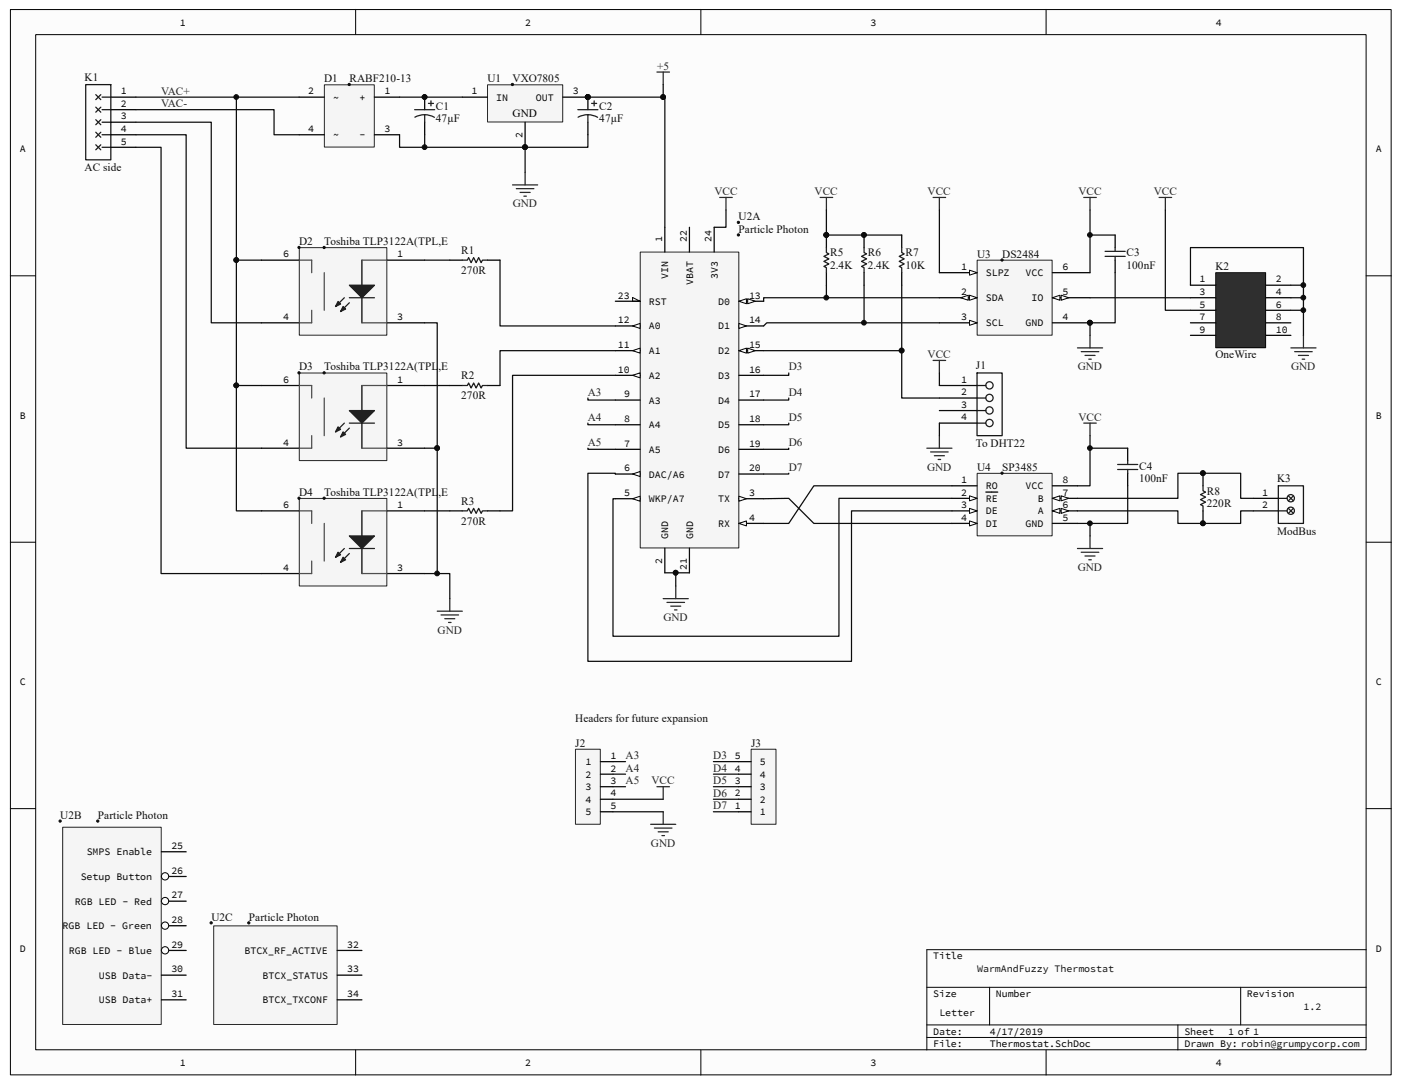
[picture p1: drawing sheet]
<svg xmlns="http://www.w3.org/2000/svg" width="279mm" height="216mm" viewBox="0 0 279 216" stroke-linecap="round" stroke-linejoin="round" font-family="sans-serif">
<path d="M2.1 1.9h275.1v212.2h-275.1z" fill="#fcfcfc"/>
<path d="M2.1 1.9h275.1v212.2h-275.1z" fill="none" stroke="#000" stroke-width=".2"/>
<path d="M7.2 6.9h265v202.2h-265z" fill="#fcfcfc"/>
<g fill="none" stroke="#000" stroke-width=".2">
<path d="M7.1 6.9h265.1v202.2h-265.1zM70.9 1.9v5M139.7 1.9v5M208.5 1.9v5M2.1 54.9h5M272.3 54.9h5M2.1 108h5M272.3 108h5M2.1 161.1h5M272.3 161.1h5M184.7 196.6h87.6M197.2 196.6v7.5"/>
<path d="M247.3 196.6v7.5M272.3 189.2h-87.6v19.9M70.9 209.1v5M139.7 209.1v5M184.7 204.1h87.6M184.7 206.6h87.6M208.5 209.1v5M234.7 204.1v5"/>
</g>
<path d="M127.6 50.2h19.6v58.9h-19.6z" fill="#f5f5f5"/>
<path d="M127.6 50.2h19.6v58.9h-19.6z" fill="none" stroke="#262626" stroke-width=".2"/>
<path d="M132.5 45.3v4.9M147.3 99.3h4.9M132.5 109.2v4.9" fill="none" stroke="#000" stroke-width=".25"/>
<path d="M147.3 98.8l1.5 .5-1.5 .5z" fill="#fcfcfc" stroke="#000" stroke-width=".2"/>
<path d="M147.3 104.2h4.9" fill="none" stroke="#000" stroke-width=".25"/>
<path d="M147.3 104.2l1.5-.4v.9z" fill="#fcfcfc" stroke="#000" stroke-width=".2"/>
<path d="M122.6 99.3h5" fill="none" stroke="#000" stroke-width=".25"/>
<path d="M126.1 99.3l1.5-.5v1z" fill="#fcfcfc" stroke="#000" stroke-width=".2"/>
<path d="M122.6 94.4h5" fill="none" stroke="#000" stroke-width=".25"/>
<path d="M126.1 94.4l1.5-.5v1z" fill="#fcfcfc" stroke="#000" stroke-width=".2"/>
<path d="M122.6 79.7h5M122.6 74.8h5M122.6 89.5h5M122.6 84.6h5" fill="none" stroke="#000" stroke-width=".25"/>
<path d="M126.1 74.8l1.5-.5v1z" fill="#fcfcfc" stroke="#000" stroke-width=".2"/>
<path d="M122.6 69.8h5" fill="none" stroke="#000" stroke-width=".25"/>
<path d="M126.1 69.8l1.5-.5v1z" fill="#fcfcfc" stroke="#000" stroke-width=".2"/>
<path d="M122.6 64.9h5" fill="none" stroke="#000" stroke-width=".25"/>
<path d="M126.1 64.9l1.5-.5v1z" fill="#fcfcfc" stroke="#000" stroke-width=".2"/>
<path d="M147.3 60h4.9" fill="none" stroke="#000" stroke-width=".25"/>
<g fill="#fcfcfc" stroke="#000" stroke-width=".2">
<path d="M147.3 60l1.5-.5v1z"/>
<path d="M149 59.5l1.5 .5-1.5 .5z"/>
</g>
<path d="M147.3 64.9h4.9" fill="none" stroke="#000" stroke-width=".25"/>
<path d="M147.3 64.4l1.5 .5-1.5 .5z" fill="#fcfcfc" stroke="#000" stroke-width=".2"/>
<path d="M147.3 69.8h4.9" fill="none" stroke="#000" stroke-width=".25"/>
<g fill="#fcfcfc" stroke="#000" stroke-width=".2">
<path d="M147.3 69.8l1.5-.5v1z"/>
<path d="M149 69.3l1.5 .5-1.5 .5z"/>
</g>
<g fill="none" stroke="#000" stroke-width=".25">
<path d="M22.1 19.3h5M22.1 21.8h5M22.1 24.3h5M22.1 26.8h5M22.1 29.3h5M122.6 60h5M137.4 45.3v4.9M142.3 45.3v4.9M147.3 74.8h4.9M147.3 79.7h4.9M147.3 84.6h4.9M147.3 89.5h4.9"/>
<path d="M147.3 94.4h4.9M249.8 99.3h5M137.4 109.2v4.9M249.8 101.8h5"/>
</g>
<path d="M126.1 59.3l1.5 .7h-1.5z" fill="none" stroke="#000" stroke-width=".2"/>
<g fill="#0e0e0e" stroke="#0e0e0e" stroke-width=".2">
<circle cx="147.2" cy="44.3" r=".22"/>
<circle cx="147.2" cy="46.8" r=".22"/>
</g>
<path d="M17.1 16.9h5v14.9h-5zM20.3 19.3h1.8M20.3 21.8h1.8M20.3 24.3h1.8M20.3 26.8h1.8M20.3 29.3h1.8M254.8 96.8h5v7.4h-5zM254.8 99.3h1.7M254.8 101.8h1.7" fill="none" stroke="#161616" stroke-width=".25"/>
<g fill="none" stroke="#1c1c1c" stroke-width=".25">
<path d="M19.1 18.8l1 1M20.1 18.8l-1 1M19.1 21.3l1 1M19.1 23.8l1 1M19.1 26.3l1 1M19.1 28.8l1 1M20.1 21.3l-1 1M20.1 23.8l-1 1M20.1 26.3l-1 1M20.1 28.8l-1 1M256.8 98.8l1 1M257.8 98.8l-1 1"/>
<path d="M256.8 101.3l1 1M257.8 101.3l-1 1"/>
<circle cx="257.2" cy="99.2" r=".72"/>
<circle cx="257.2" cy="101.7" r=".72"/>
</g>
<path d="M64.7 16.9h9.9v12.4h-9.9z" fill="#f5f5f5"/>
<path d="M64.6 16.9h10v12.4h-10z" fill="none" stroke="#262626" stroke-width=".2"/>
<path d="M59.6 19.3h5M74.6 19.3h5M59.6 26.8h5M74.6 26.8h5" fill="none" stroke="#000" stroke-width=".25"/>
<circle cx="69.6" cy="16.8" r=".22" fill="#0e0e0e" stroke="#0e0e0e" stroke-width=".2"/>
<path d="M97.2 16.9h14.9v7.4h-14.9z" fill="#f5f5f5"/>
<path d="M97.2 16.9h14.9v7.4h-14.9z" fill="none" stroke="#262626" stroke-width=".2"/>
<path d="M92.1 19.3h5M112.2 19.3h5M104.6 24.3v5" fill="none" stroke="#000" stroke-width=".25"/>
<g fill="#0e0e0e" stroke="#0e0e0e" stroke-width=".2">
<circle cx="104.6" cy="29.3" r=".47"/>
<circle cx="117.1" cy="19.3" r=".47"/>
<circle cx="102.1" cy="16.8" r=".22"/>
<circle cx="84.6" cy="29.3" r=".47"/>
<circle cx="132.1" cy="19.3" r=".47"/>
<circle cx="134.6" cy="114.1" r=".47"/>
<circle cx="47.1" cy="76.8" r=".47"/>
<circle cx="87.1" cy="89.2" r=".47"/>
<circle cx="47.1" cy="51.8" r=".47"/>
<circle cx="47.1" cy="19.3" r=".47"/>
</g>
<g fill="none" stroke="#0e0e0e" stroke-width=".25">
<path d="M27.1 19.3h32.5M47.1 19.3v32.5M79.6 19.3h12.5M132.2 16.9v2.4h-15M27.1 21.8h27.5v5h5M27.1 29.3h5v84.9h20M27.1 26.8h10v62.5h15M27.1 24.3h15v40h10M79.6 26.8v2.5h37.6v-2.5M84.6 26.8v2.5M104.6 29.3v5M52.1 51.8h-5v25h5"/>
<path d="M84.6 51.8h5M99.6 51.8v13.1h23M144.7 41.8v3.5h-2.4M47.1 76.8v25h5M84.6 64.3h2.5v25M122.6 69.8h-23v7M122.6 74.8h-20.5v27h-2.5M84.6 114.2h5v5M132.5 114.1h2.2v2.6M134.7 114.1h2.7"/>
</g>
<g fill="none" stroke="#262626" stroke-width=".25">
<path d="M130.9 14.4h2.5M132.2 14.4v2.5M102.1 36.8h5M102.9 37.6h3.5M103.6 38.3h2M104.4 39.1h.5M104.6 34.3v2.5M143.4 39.3h2.5M144.7 39.3v2.5M184.7 89.3h5M185.5 90h3.5M186.2 90.8h2"/>
<path d="M187 91.5h.5M187.2 86.8v2.5M89.6 119.2v2.5M132.2 119.2h5M132.9 120h3.5M134.7 116.7v2.5M87.1 121.7h5M87.9 122.5h3.5M88.6 123.2h2M89.4 124h.5M133.7 120.7h2M134.4 121.5h.5"/>
</g>
<path d="M194.8 94.3h14.9v12.4h-14.9z" fill="#f5f5f5"/>
<path d="M194.7 94.3h15v12.4h-15z" fill="none" stroke="#262626" stroke-width=".2"/>
<path d="M189.7 96.8h5M189.7 99.3h5" fill="none" stroke="#000" stroke-width=".25"/>
<path d="M193.2 98.8l1.5 .5-1.5 .5z" fill="#fcfcfc" stroke="#000" stroke-width=".2"/>
<path d="M196.5 98h2.3M189.7 101.8h5" fill="none" stroke="#000" stroke-width=".25"/>
<path d="M193.2 101.3l1.5 .5-1.5 .5z" fill="#fcfcfc" stroke="#000" stroke-width=".2"/>
<path d="M189.7 104.2h5" fill="none" stroke="#000" stroke-width=".25"/>
<path d="M193.2 103.8l1.5 .4-1.5 .5z" fill="#fcfcfc" stroke="#000" stroke-width=".2"/>
<path d="M209.7 104.2h5M209.7 101.8h5" fill="none" stroke="#000" stroke-width=".25"/>
<g fill="#fcfcfc" stroke="#000" stroke-width=".2">
<path d="M209.7 101.8l1.5-.5v1z"/>
<path d="M211.5 101.3l1.5 .5-1.5 .5z"/>
</g>
<path d="M209.7 99.3h5" fill="none" stroke="#000" stroke-width=".25"/>
<g fill="#fcfcfc" stroke="#000" stroke-width=".2">
<path d="M209.7 99.3l1.5-.5v1z"/>
<path d="M211.5 98.8l1.5 .5-1.5 .5z"/>
</g>
<path d="M209.7 96.8h5" fill="none" stroke="#000" stroke-width=".25"/>
<circle cx="199.7" cy="94.2" r=".22" fill="#0e0e0e" stroke="#0e0e0e" stroke-width=".2"/>
<path d="M194.8 51.9h14.9v14.9h-14.9z" fill="#f5f5f5"/>
<path d="M194.7 51.8h15v15h-15z" fill="none" stroke="#262626" stroke-width=".2"/>
<path d="M187.2 54.3h7.5" fill="none" stroke="#000" stroke-width=".25"/>
<path d="M193.2 53.8l1.5 .5-1.5 .5z" fill="#fcfcfc" stroke="#000" stroke-width=".2"/>
<path d="M187.2 59.3h7.5" fill="none" stroke="#000" stroke-width=".25"/>
<g fill="#fcfcfc" stroke="#000" stroke-width=".2">
<path d="M193.2 58.8l1.5 .5-1.5 .5z"/>
<path d="M191.5 59.3l1.5-.5v1z"/>
</g>
<path d="M187.2 64.3h7.5" fill="none" stroke="#000" stroke-width=".25"/>
<path d="M193.2 63.8l1.5 .5-1.5 .5z" fill="#fcfcfc" stroke="#000" stroke-width=".2"/>
<path d="M209.7 59.3h7.5M209.7 64.3h7.5" fill="none" stroke="#000" stroke-width=".25"/>
<circle cx="217.2" cy="64.3" r=".47" fill="#0e0e0e" stroke="#0e0e0e" stroke-width=".2"/>
<g fill="#fcfcfc" stroke="#000" stroke-width=".2">
<path d="M209.7 59.3l1.5-.5v1z"/>
<path d="M211.5 58.8l1.5 .5-1.5 .5z"/>
</g>
<path d="M209.7 54.3h7.5M222.2 46.8v2.5M222.2 51.8v2.5M224.7 89.3v2.5M224.7 94.3v2.5" fill="none" stroke="#000" stroke-width=".25"/>
<g fill="#0e0e0e" stroke="#0e0e0e" stroke-width=".2">
<circle cx="199.7" cy="51.8" r=".22"/>
<circle cx="217.2" cy="64.3" r=".47"/>
<circle cx="172.2" cy="64.3" r=".47"/>
<circle cx="164.7" cy="59.3" r=".47"/>
</g>
<g fill="none" stroke="#262626" stroke-width=".25">
<path d="M163.4 39.3h2.5M164.7 39.3v2.5M186 39.3h2.5M187.2 39.3v2.5M216 39.3h2.5M217.2 39.3v2.5M214.7 69.3h5M215.5 70h3.5M216.2 70.8h2M217 71.5h.5M217.2 66.8v2.5M216 84.3h2.5"/>
<path d="M217.2 84.3v2.5M214.7 109.2h5M215.5 110h3.5M216.2 110.7h2M217 111.5h.5M217.2 106.7v2.5"/>
</g>
<path d="M164.7 56.8v2.5M172.2 56.8v7.5M187.2 59.3h-35v.7M222.2 54.3v10h-5v2.5M187.2 64.3h-34.4l-.6 .6" fill="none" stroke="#0e0e0e" stroke-width=".25"/>
<path d="M220.2 50.1h4M220.2 51.1h4M222.2 49.3v.8M222.2 51.1v.7M222.7 92.5h4M222.7 93.5h4M224.7 91.8v.7M224.7 93.5v.8" fill="none" stroke="#1c1c1c" stroke-width=".25"/>
<path d="M242.3 54.4h9.9v14.9h-9.9z" fill="#2f2f2f"/>
<path d="M242.3 54.3h9.9v15h-9.9z" fill="none" stroke="#000" stroke-width=".2"/>
<path d="M237.2 56.8h5M237.2 59.3h5M252.3 56.8h5M252.3 59.3h5M237.2 66.8h5M237.2 64.3h5M237.2 61.8h5M252.3 66.8h5M252.3 64.3h5M252.3 61.8h5M239.7 94.3v2.5M239.7 101.8v2.4" fill="none" stroke="#000" stroke-width=".25"/>
<path d="M132.2 19.3h.3v26M217.2 59.3h20M217.2 41.8v12.5M217.2 46.8h5M232.2 41.8v20h5M237.2 56.8v-7.5h22.6v17.5M257.3 59.3h2.5M257.3 56.8h2.5M257.3 61.8h2.5M214.7 99.3h20v-5h12.6v5h2.5M217.2 86.8v10h-2.5M214.7 101.8h20v2.4h12.6v-2.4h2.5" fill="none" stroke="#0e0e0e" stroke-width=".25"/>
<path d="M231 39.3h2.5M232.2 39.3v2.5M257.3 69.3h5M258 70h3.5M258.8 70.8h2M259.5 71.5h.5M259.8 66.8v2.5" fill="none" stroke="#262626" stroke-width=".25"/>
<g fill="#0e0e0e" stroke="#0e0e0e" stroke-width=".2">
<circle cx="217.2" cy="46.8" r=".47"/>
<circle cx="259.7" cy="61.8" r=".47"/>
<circle cx="259.7" cy="59.3" r=".47"/>
<circle cx="259.7" cy="56.8" r=".47"/>
<circle cx="239.7" cy="94.2" r=".47"/>
<circle cx="239.7" cy="104.2" r=".47"/>
<circle cx="132.1" cy="19.3" r=".47"/>
</g>
<path d="M239.7 96.8v1l.5 .2-1 .5 1 .5-1 .5 1 .5-1 .5 .5 .3v1" fill="none" stroke="#1c1c1c" stroke-width=".25"/>
<path d="M114.7 149.3h4.9v14.9h-4.9z" fill="#f5f5f5"/>
<path d="M114.7 149.2h4.9v15h-4.9z" fill="none" stroke="#262626" stroke-width=".2"/>
<path d="M119.7 151.7h2.5M119.7 154.2h2.5M119.7 156.7h2.5M119.7 159.2h2.5M119.7 161.7h2.5" fill="none" stroke="#000" stroke-width=".25"/>
<path d="M149.7 149.3h4.9v14.9h-4.9z" fill="#f5f5f5"/>
<path d="M149.7 149.2h4.9v15h-4.9z" fill="none" stroke="#262626" stroke-width=".2"/>
<g fill="none" stroke="#000" stroke-width=".25">
<path d="M89.6 51.8h2.5M97.1 51.8h2.5M164.7 46.8v2.5M164.7 54.3v2.5M172.2 46.8v2.5M172.2 54.3v2.5M179.7 46.8v2.5M179.7 54.3v2.5M89.6 76.8h2.5M97.1 76.8h2.5M89.6 101.8h2.5M97.1 101.8h2.5"/>
<path d="M147.2 159.2h2.5M147.2 156.7h2.5M147.2 154.2h2.5M147.2 151.7h2.5M147.2 161.7h2.5"/>
</g>
<g fill="none" stroke="#0e0e0e" stroke-width=".25">
<path d="M84.6 76.8h5M117.2 79.3v.4h5.4M157.2 79.3v.4h-5M157.2 74.3v.5h-5M84.6 89.3h2.5v24.9M117.2 84.3v.3h5.4M117.2 89.3v.2h5.4M157.2 94.3v.1h-5M157.2 89.3v.2h-5M157.2 84.3v.3h-5M84.6 101.8h5M122.2 151.7h2.5"/>
<path d="M122.2 154.2h2.5M122.2 156.7h2.5M122.2 159.2h10M142.2 151.7h5M142.2 154.2h5M142.2 156.7h5M142.2 159.2h5M122.2 161.7h10M142.2 161.7h5"/>
</g>
<path d="M130.9 156.7h2.5M132.2 156.7v2.5M129.7 164.2h5M130.4 164.9h3.5M131.2 165.7h2M131.9 166.4h.5M132.2 161.7v2.5" fill="none" stroke="#262626" stroke-width=".25"/>
<path d="M92.1 51.8h1l.3-.5 .5 1 .5-1 .5 1 .5-1 .5 1 .2-.5h1M164.7 49.3v1l.5 .3-1 .5 1 .5-1 .5 1 .5-1 .5 .5 .2v1M172.2 49.3v1l.5 .3-1 .5 1 .5-1 .5 1 .5-1 .5 .5 .2v1M179.7 49.3v1l.5 .3-1 .5 1 .5-1 .5 1 .5-1 .5 .5 .2v1M92.1 76.8h1l.3-.5 .5 1 .5-1 .5 1 .5-1 .5 1 .2-.5h1M92.1 101.8h1l.3-.5 .5 .9 .5-.9 .5 .9 .5-.9 .5 .9 .2-.4h1" fill="none" stroke="#1c1c1c" stroke-width=".25"/>
<g fill="#0e0e0e" stroke="#0e0e0e" stroke-width=".2">
<circle cx="164.7" cy="46.8" r=".47"/>
<circle cx="172.2" cy="46.8" r=".47"/>
<circle cx="87.1" cy="114.2" r=".47"/>
<circle cx="87.1" cy="89.2" r=".47"/>
</g>
<path d="M12.5 164.8h19.6v39.2h-19.6z" fill="#f5f5f5"/>
<path d="M12.5 164.8h19.6v39.2h-19.6z" fill="none" stroke="#262626" stroke-width=".2"/>
<path d="M32.2 169.6h4.9M32.2 174.6h4.9" fill="none" stroke="#000" stroke-width=".25"/>
<circle cx="32.9" cy="174.5" r=".73" fill="#fcfcfc" stroke="#000" stroke-width=".2"/>
<path d="M32.2 179.5h4.9" fill="none" stroke="#000" stroke-width=".25"/>
<circle cx="32.9" cy="179.5" r=".73" fill="#fcfcfc" stroke="#000" stroke-width=".2"/>
<path d="M32.2 184.4h4.9" fill="none" stroke="#000" stroke-width=".25"/>
<circle cx="32.9" cy="184.4" r=".73" fill="#fcfcfc" stroke="#000" stroke-width=".2"/>
<path d="M32.2 189.3h4.9" fill="none" stroke="#000" stroke-width=".25"/>
<circle cx="32.9" cy="189.3" r=".73" fill="#fcfcfc" stroke="#000" stroke-width=".2"/>
<path d="M32.2 194.2h4.9M32.2 199.1h4.9" fill="none" stroke="#000" stroke-width=".25"/>
<g fill="#0e0e0e" stroke="#0e0e0e" stroke-width=".2">
<circle cx="12" cy="163.5" r=".22"/>
<circle cx="19.5" cy="163.5" r=".22"/>
</g>
<path d="M42.6 184.4h24.6v19.6h-24.6z" fill="#f5f5f5"/>
<path d="M42.6 184.4h24.6v19.6h-24.6z" fill="none" stroke="#262626" stroke-width=".2"/>
<path d="M84.6 19.3v2.5M117.2 19.3v2.5M84.6 24.3v2.5M117.2 24.3v2.5M67.2 189.3h4.9M67.2 194.2h4.9M67.2 199.1h4.9" fill="none" stroke="#000" stroke-width=".25"/>
<g fill="#0e0e0e" stroke="#0e0e0e" stroke-width=".2">
<circle cx="42.1" cy="183.8" r=".22"/>
<circle cx="49.6" cy="183.8" r=".22"/>
<circle cx="164.7" cy="46.8" r=".47"/>
<circle cx="217.2" cy="89.2" r=".47"/>
<circle cx="217.2" cy="104.2" r=".47"/>
<circle cx="84.6" cy="19.3" r=".47"/>
<circle cx="117.1" cy="19.3" r=".47"/>
</g>
<path d="M164.7 41.8v5h15M187.2 41.8v12.5M122.6 94.4v-.1h-5.4v37.4h52.5v-29.9h20M152.2 99.3h5l5 4.9h27.5M189.7 99.3h-22.5v27.4h-45v-27.4h.4M189.7 96.8h-27.5l-5 7.4h-5M217.2 89.3h7.5M224.7 96.8v7.4h-10M217.2 104.2v2.5" fill="none" stroke="#0e0e0e" stroke-width=".25"/>
<path d="M186 71.8h2.5M187.2 71.8v2.5" fill="none" stroke="#262626" stroke-width=".25"/>
<path d="M82.6 21.8h4M84.6 22.8l1.2 .2 .8 .4M84.6 22.8l-.8 .1-1.1 .4M84.6 22.8v1.5M85.4 20.6h1M85.9 20.1v1M115.2 21.8h4M117.2 22.8l1.2 .2 .7 .4M117.2 22.8l-.9 .1-1.1 .4M117.2 22.8v1.5M117.9 20.6h1M118.4 20.1v1" fill="none" stroke="#1c1c1c" stroke-width=".25"/>
<path d="M59.7 49.4h17.4v17.4h-17.4z" fill="#f5f5f5"/>
<path d="M59.6 49.3h17.5v17.5h-17.5z" fill="none" stroke="#262626" stroke-width=".2"/>
<path d="M52.1 51.8h7.5M72.1 51.8v5M72.1 59.3v5M77.1 51.8h7.5M52.1 64.3h7.5M77.1 64.3h7.5" fill="none" stroke="#000" stroke-width=".25"/>
<g fill="#1c1c1c" stroke="#1c1c1c" stroke-width=".25">
<path d="M69.6 56.8h5l-2.5 2.5z"/>
<path d="M68.4 61l.5 .5-1 .5z"/>
<path d="M67.4 60l.5 .5-1 .5z"/>
</g>
<path d="M68.6 59.3l-1.7 1.7M69.6 59.3h5M69.6 60.3l-1.7 1.7" fill="none" stroke="#1c1c1c" stroke-width=".25"/>
<path d="M59.6 51.8h2.5v2.5M64.6 54.3v7.5M72.1 51.8h5M62.1 61.8v2.5h-2.5M72.1 64.3h5" fill="none" stroke="#4c4c4c" stroke-width=".25"/>
<g fill="#0e0e0e" stroke="#0e0e0e" stroke-width=".2">
<circle cx="59.6" cy="49.3" r=".22"/>
<circle cx="64.6" cy="49.3" r=".22"/>
</g>
<path d="M59.7 74.3h17.4v17.4h-17.4z" fill="#f5f5f5"/>
<path d="M59.6 74.3h17.5v17.4h-17.5z" fill="none" stroke="#262626" stroke-width=".2"/>
<path d="M52.1 76.8h7.5M72.1 76.8v5M77.1 76.8h7.5M52.1 89.3h7.5M72.1 84.3v5M77.1 89.3h7.5" fill="none" stroke="#000" stroke-width=".25"/>
<g fill="#1c1c1c" stroke="#1c1c1c" stroke-width=".25">
<path d="M69.6 81.8h5l-2.5 2.5z"/>
<path d="M68.4 86l.5 .5-1 .5z"/>
<path d="M67.4 85l.5 .5-1 .5z"/>
</g>
<path d="M68.6 84.3l-1.7 1.7M69.6 85.3l-1.7 1.7M69.6 84.3h5" fill="none" stroke="#1c1c1c" stroke-width=".25"/>
<path d="M59.6 76.8h2.5v2.5M64.6 79.3v7.5M72.1 76.8h5M62.1 86.8v2.5h-2.5M72.1 89.3h5" fill="none" stroke="#4c4c4c" stroke-width=".25"/>
<g fill="#0e0e0e" stroke="#0e0e0e" stroke-width=".2">
<circle cx="59.6" cy="74.3" r=".22"/>
<circle cx="64.6" cy="74.3" r=".22"/>
</g>
<path d="M59.7 99.3h17.4v17.4h-17.4z" fill="#f5f5f5"/>
<path d="M59.6 99.3h17.5v17.4h-17.5z" fill="none" stroke="#262626" stroke-width=".2"/>
<path d="M187.2 76.8h7.5M187.2 79.3h7.5M187.2 81.8h7.5M187.2 84.3h7.5M52.1 101.8h7.5M52.1 114.2h7.5M72.1 101.8v4.9M72.1 109.2v5M77.1 101.8h7.5M77.1 114.2h7.5" fill="none" stroke="#000" stroke-width=".25"/>
<g fill="#1c1c1c" stroke="#1c1c1c" stroke-width=".25">
<path d="M69.6 106.7h5l-2.5 2.5z"/>
<path d="M68.4 111l.5 .5-1 .5z"/>
<path d="M67.4 110l.5 .5-1 .5z"/>
</g>
<g fill="none" stroke="#1c1c1c" stroke-width=".25">
<path d="M68.6 109.2l-1.7 1.8M69.6 110.2l-1.7 1.8M69.6 109.2h5"/>
<circle cx="197.2" cy="79.3" r=".72"/>
<circle cx="197.2" cy="76.8" r=".72"/>
<circle cx="197.2" cy="84.2" r=".72"/>
<circle cx="197.2" cy="81.7" r=".72"/>
</g>
<path d="M59.6 101.8h2.5v2.4M62.1 111.7v2.5h-2.5M64.6 104.2v7.5M72.1 114.2h5M72.1 101.8h5" fill="none" stroke="#4c4c4c" stroke-width=".25"/>
<g fill="#0e0e0e" stroke="#0e0e0e" stroke-width=".2">
<circle cx="59.6" cy="99.2" r=".22"/>
<circle cx="64.6" cy="99.2" r=".22"/>
<circle cx="179.7" cy="69.8" r=".47"/>
</g>
<path d="M194.7 74.3h5v12.5h-5zM194.7 76.8h1.8M194.7 79.3h1.8M194.7 81.8h1.8M194.7 84.3h1.8" fill="none" stroke="#161616" stroke-width=".25"/>
<path d="M179.7 56.8v13h-27.5M179.7 69.8v9.5h7.5M187.2 74.3v2.5M187.2 84.3v2.5" fill="none" stroke="#0e0e0e" stroke-width=".25"/>
<g font-size="2.2" fill="#0e0e0e">
<text x="16.8" y="16.1">K1</text>
<text x="64.6" y="16.4">D1</text>
<text x="69.6" y="16.4">RABF210-13</text>
<text x="97.2" y="16.4">U1</text>
<text x="102.2" y="16.4">VXO7805</text>
<text x="86.9" y="21.8">C1</text>
<text x="119.4" y="21.8">C2</text>
<text x="86.9" y="24.3">47µF</text>
<text x="119.4" y="24.3">47µF</text>
<text x="16.8" y="34.1">AC side</text>
<text x="147.2" y="43.8">U2A</text>
<text x="147.2" y="46.3">Particle Photon</text>
<text x="59.6" y="48.8">D2</text>
<text x="64.6" y="48.8">Toshiba TLP3122A(TPL,E</text>
<text x="91.9" y="50.6">R1</text>
<text x="165.4" y="51.1">R5</text>
<text x="165.4" y="53.6">2.4K</text>
<text x="172.9" y="51.1">R6</text>
<text x="172.9" y="53.6">2.4K</text>
<text x="180.5" y="51.1">R7</text>
<text x="180.5" y="53.6">10K</text>
<text x="194.7" y="51.3">U3</text>
<text x="199.7" y="51.3">DS2484</text>
<text x="224.5" y="51.1">C3</text>
<text x="224.5" y="53.6">100nF</text>
<text x="242.2" y="53.8">K2</text>
<text x="91.9" y="54.6">270R</text>
<text x="242.2" y="71.3">OneWire</text>
<text x="59.6" y="73.8">D3</text>
<text x="64.6" y="73.8">Toshiba TLP3122A(TPL,E</text>
<text x="91.9" y="75.6">R2</text>
<text x="194.5" y="73.5">J1</text>
<text x="91.9" y="79.5">270R</text>
<text x="194.5" y="89">To DHT22</text>
<text x="194.7" y="93.8">U4</text>
<text x="199.7" y="93.8">SP3485</text>
<text x="227" y="93.5">C4</text>
<text x="59.6" y="98.8">D4</text>
<text x="64.6" y="98.8">Toshiba TLP3122A(TPL,E</text>
<text x="91.9" y="100.5">R3</text>
<text x="227" y="96">100nF</text>
<text x="240.5" y="98.5">R8</text>
<text x="240.5" y="101">220R</text>
<text x="254.5" y="96">K3</text>
<text x="91.9" y="104.5">270R</text>
<text x="254.5" y="106.5">ModBus</text>
<text x="114.6" y="143.7">Headers for future expansion</text>
<text x="114.6" y="148.7">J2</text>
<text x="149.7" y="148.7">J3</text>
<text x="12" y="163.1">U2B</text>
<text x="19.5" y="163.1">Particle Photon</text>
<text x="42.1" y="183.3">U2C</text>
<text x="49.6" y="183.3">Particle Photon</text>
</g>
<g font-size="2.2" fill="#262626">
<text x="131" y="13.9">+5</text>
<text x="32.1" y="18.9">VAC+</text>
<text x="32.1" y="21.3">VAC-</text>
<text x="102.2" y="41.3">GND</text>
<text x="142.4" y="38.8">VCC</text>
<text x="162.3" y="38.8">VCC</text>
<text x="184.9" y="38.8">VCC</text>
<text x="214.9" y="38.8">VCC</text>
<text x="229.9" y="38.8">VCC</text>
<text x="184.9" y="71.3">VCC</text>
<text x="157.2" y="73.8">D3</text>
<text x="214.8" y="73.8">GND</text>
<text x="257.3" y="73.8">GND</text>
<text x="117.1" y="78.8">A3</text>
<text x="117.1" y="83.8">A4</text>
<text x="157.2" y="78.8">D4</text>
<text x="157.2" y="83.8">D5</text>
<text x="214.9" y="83.8">VCC</text>
<text x="117.1" y="88.8">A5</text>
<text x="157.2" y="88.8">D6</text>
<text x="157.2" y="93.8">D7</text>
<text x="184.7" y="93.8">GND</text>
<text x="214.8" y="113.7">GND</text>
<text x="132.2" y="123.7">GND</text>
<text x="87.2" y="126.2">GND</text>
<text x="124.7" y="151.2">A3</text>
<text x="124.7" y="153.7">A4</text>
<text x="142.2" y="151.2">D3</text>
<text x="142.2" y="153.7">D4</text>
<text x="124.7" y="156.2">A5</text>
<text x="129.8" y="156.2">VCC</text>
<text x="142.2" y="156.2">D5</text>
<text x="142.2" y="158.7">D6</text>
<text x="142.2" y="161.2">D7</text>
<text x="129.7" y="168.7">GND</text>
</g>
<text font-size="2.2" x="102.2" y="23.4">GND</text>
<g font-size="2">
<text x="35.9" y="5.1">1</text>
<text x="104.7" y="5.1">2</text>
<text x="173.5" y="5.1">3</text>
<text x="242.3" y="5.1">4</text>
<text x="24.1" y="18.8">1</text>
<text x="24.1" y="21.3">2</text>
<text x="24.1" y="23.8">3</text>
<text x="61.4" y="18.8">2</text>
<text x="66.4" y="20.1">~</text>
<text x="71.7" y="20.1">+</text>
<text x="76.6" y="18.8">1</text>
<text x="93.9" y="18.8">1</text>
<text x="98.9" y="20.1">IN</text>
<text x="106.8" y="20.1">OUT</text>
<text x="114.2" y="18.8">3</text>
<text x="24.1" y="26.3">4</text>
<text x="24.1" y="28.8">5</text>
<text x="61.4" y="26.3">4</text>
<text x="66.4" y="27.6">~</text>
<text x="71.7" y="27.6">-</text>
<text x="76.6" y="26.3">3</text>
<text x="104.1" y="27.5" transform="rotate(-90 104.1 27.5)">2</text>
<text x="4" y="30.4">A</text>
<text x="274.2" y="30.4">A</text>
<text x="56.4" y="51.3">6</text>
<text x="79.1" y="51.3">1</text>
<text x="132" y="48.2" transform="rotate(-90 132 48.2)">1</text>
<text x="136.9" y="48.2" transform="rotate(-90 136.9 48.2)">22</text>
<text x="141.8" y="48.2" transform="rotate(-90 141.8 48.2)">24</text>
<text x="191.5" y="53.8">1</text>
<text x="211.7" y="53.8">6</text>
<text x="123.1" y="59.5">23</text>
<text x="133.2" y="55.5" transform="rotate(-90 133.2 55.5)">VIN</text>
<text x="138.1" y="56.7" transform="rotate(-90 138.1 56.7)">VBAT</text>
<text x="143" y="55.5" transform="rotate(-90 143 55.5)">3V3</text>
<text x="149.3" y="59.5">13</text>
<text x="191.5" y="58.8">2</text>
<text x="196.5" y="55">SLPZ</text>
<text x="196.5" y="60">SDA</text>
<text x="204.4" y="55">VCC</text>
<text x="205.6" y="60">IO</text>
<text x="211.7" y="58.8">5</text>
<text x="239.1" y="58.8">3</text>
<text x="239.1" y="56.3">1</text>
<text x="254.3" y="56.3">2</text>
<text x="254.3" y="58.8">4</text>
<text x="56.4" y="63.8">4</text>
<text x="79.1" y="63.8">3</text>
<text x="123.1" y="64.4">12</text>
<text x="129.3" y="65.6">A0</text>
<text x="129.3" y="60.7">RST</text>
<text x="143.1" y="60.7">D0</text>
<text x="143.1" y="65.6">D1</text>
<text x="149.3" y="64.4">14</text>
<text x="191.5" y="63.8">3</text>
<text x="196.5" y="65">SCL</text>
<text x="204.4" y="65">GND</text>
<text x="211.7" y="63.8">4</text>
<text x="239.1" y="63.8">7</text>
<text x="239.1" y="61.3">5</text>
<text x="254.3" y="63.8">8</text>
<text x="254.3" y="61.3">6</text>
<text x="123.1" y="69.3">11</text>
<text x="129.3" y="70.5">A1</text>
<text x="143.1" y="70.5">D2</text>
<text x="149.3" y="69.3">15</text>
<text x="239.1" y="66.3">9</text>
<text x="254.3" y="66.3">10</text>
<text x="56.4" y="76.2">6</text>
<text x="79.1" y="76.2">1</text>
<text x="123.1" y="74.2">10</text>
<text x="129.3" y="75.5">A2</text>
<text x="143.1" y="75.5">D3</text>
<text x="149.3" y="74.2">16</text>
<text x="191.5" y="76.2">1</text>
<text x="4" y="83.4">B</text>
<text x="124.4" y="79.1">9</text>
<text x="129.3" y="80.4">A3</text>
<text x="143.1" y="80.4">D4</text>
<text x="149.3" y="79.1">17</text>
<text x="191.5" y="78.7">2</text>
<text x="191.5" y="81.2">3</text>
<text x="191.5" y="83.7">4</text>
<text x="274.2" y="83.4">B</text>
<text x="56.4" y="88.7">4</text>
<text x="79.1" y="88.7">3</text>
<text x="124.4" y="88.9">7</text>
<text x="124.4" y="84">8</text>
<text x="129.3" y="85.3">A4</text>
<text x="143.1" y="85.3">D5</text>
<text x="149.3" y="84">18</text>
<text x="149.3" y="88.9">19</text>
<text x="124.4" y="93.9">6</text>
<text x="129.3" y="95.1">DAC/A6</text>
<text x="129.3" y="90.2">A5</text>
<text x="143.1" y="90.2">D6</text>
<text x="143.1" y="95.1">D7</text>
<text x="149.3" y="93.9">20</text>
<text x="56.4" y="101.2">6</text>
<text x="79.1" y="101.2">1</text>
<text x="124.4" y="98.8">5</text>
<text x="129.3" y="100">WKP/A7</text>
<text x="143.1" y="100">TX</text>
<text x="149.3" y="98.8">3</text>
<text x="191.5" y="96.2">1</text>
<text x="191.5" y="98.7">2</text>
<text x="191.5" y="101.2">3</text>
<text x="196.5" y="97.5">RO</text>
<text x="196.5" y="99.9">RE</text>
<text x="204.4" y="97.5">VCC</text>
<text x="206.8" y="99.9">B</text>
<text x="211.7" y="101.2">6</text>
<text x="211.7" y="98.7">7</text>
<text x="211.7" y="96.2">8</text>
<text x="251.5" y="98.7">1</text>
<text x="251.5" y="101.2">2</text>
<text x="133.2" y="107.4" transform="rotate(-90 133.2 107.4)">GND</text>
<text x="138.1" y="107.4" transform="rotate(-90 138.1 107.4)">GND</text>
<text x="143.1" y="104.9">RX</text>
<text x="149.3" y="103.7">4</text>
<text x="191.5" y="103.7">4</text>
<text x="196.5" y="102.4">DE</text>
<text x="196.5" y="104.9">DI</text>
<text x="204.4" y="104.9">GND</text>
<text x="206.8" y="102.4">A</text>
<text x="211.7" y="103.7">5</text>
<text x="56.4" y="113.7">4</text>
<text x="79.1" y="113.7">3</text>
<text x="132" y="112.4" transform="rotate(-90 132 112.4)">2</text>
<text x="136.9" y="113.5" transform="rotate(-90 136.9 113.5)">21</text>
<text x="4" y="136.5">C</text>
<text x="274.2" y="136.5">C</text>
<text x="116.7" y="152.4">1</text>
<text x="116.7" y="154.9">2</text>
<text x="121.7" y="151.2">1</text>
<text x="121.7" y="153.7">2</text>
<text x="146.5" y="153.7">4</text>
<text x="146.5" y="151.2">5</text>
<text x="151.4" y="154.9">4</text>
<text x="151.4" y="152.4">5</text>
<text x="116.7" y="157.4">3</text>
<text x="116.7" y="159.9">4</text>
<text x="121.7" y="156.1">3</text>
<text x="121.7" y="158.6">4</text>
<text x="121.7" y="161.1">5</text>
<text x="146.5" y="161.1">1</text>
<text x="146.5" y="158.6">2</text>
<text x="146.5" y="156.1">3</text>
<text x="151.4" y="159.9">2</text>
<text x="151.4" y="157.4">3</text>
<text x="116.7" y="162.4">5</text>
<text x="151.4" y="162.4">1</text>
<text x="17.3" y="170.3">SMPS Enable</text>
<text x="34.2" y="169.1">25</text>
<text x="16.1" y="175.3">Setup Button</text>
<text x="34.2" y="174">26</text>
<text x="34.2" y="178.9">27</text>
<text x="12.5" y="185.1">RGB LED - Green</text>
<text x="14.9" y="180.2">RGB LED - Red</text>
<text x="34.2" y="183.9">28</text>
<text x="4" y="189.5">D</text>
<text x="13.7" y="190">RGB LED - Blue</text>
<text x="34.2" y="188.8">29</text>
<text x="48.7" y="190">BTCX_RF_ACTIVE</text>
<text x="69.2" y="188.8">32</text>
<text x="186" y="191.1">Title</text>
<text x="274.2" y="189.5">D</text>
<text x="19.7" y="194.9">USB Data-</text>
<text x="34.2" y="193.7">30</text>
<text x="52.3" y="194.9">BTCX_STATUS</text>
<text x="69.2" y="193.7">33</text>
<text x="19.7" y="199.9">USB Data+</text>
<text x="34.2" y="198.6">31</text>
<text x="52.3" y="199.9">BTCX_TXCONF</text>
<text x="69.2" y="198.6">34</text>
<text x="186" y="198.6">Size</text>
<text x="187.2" y="202.4">Letter</text>
<text x="198.5" y="198.6">Number</text>
<text x="248.5" y="198.6">Revision</text>
<text x="186" y="206.1">Date:</text>
<text x="186" y="208.6">File:</text>
<text x="197.2" y="206.1">4/17/2019</text>
<text x="197.2" y="208.6">Thermostat.SchDoc</text>
<text x="236" y="206.1">Sheet</text>
<text x="236" y="208.6">Drawn By: robin@grumpycorp.com</text>
<text x="35.9" y="212.3">1</text>
<text x="104.7" y="212.3">2</text>
<text x="173.5" y="212.3">3</text>
<text x="242.3" y="212.3">4</text>
</g>
<g font-size="2" fill="#0e0e0e">
<text x="194.7" y="193.6">WarmAndFuzzy Thermostat</text>
<text x="259.8" y="201.1">1.2</text>
<text x="244.7" y="206.1">1 of 1</text>
</g>
</svg>
